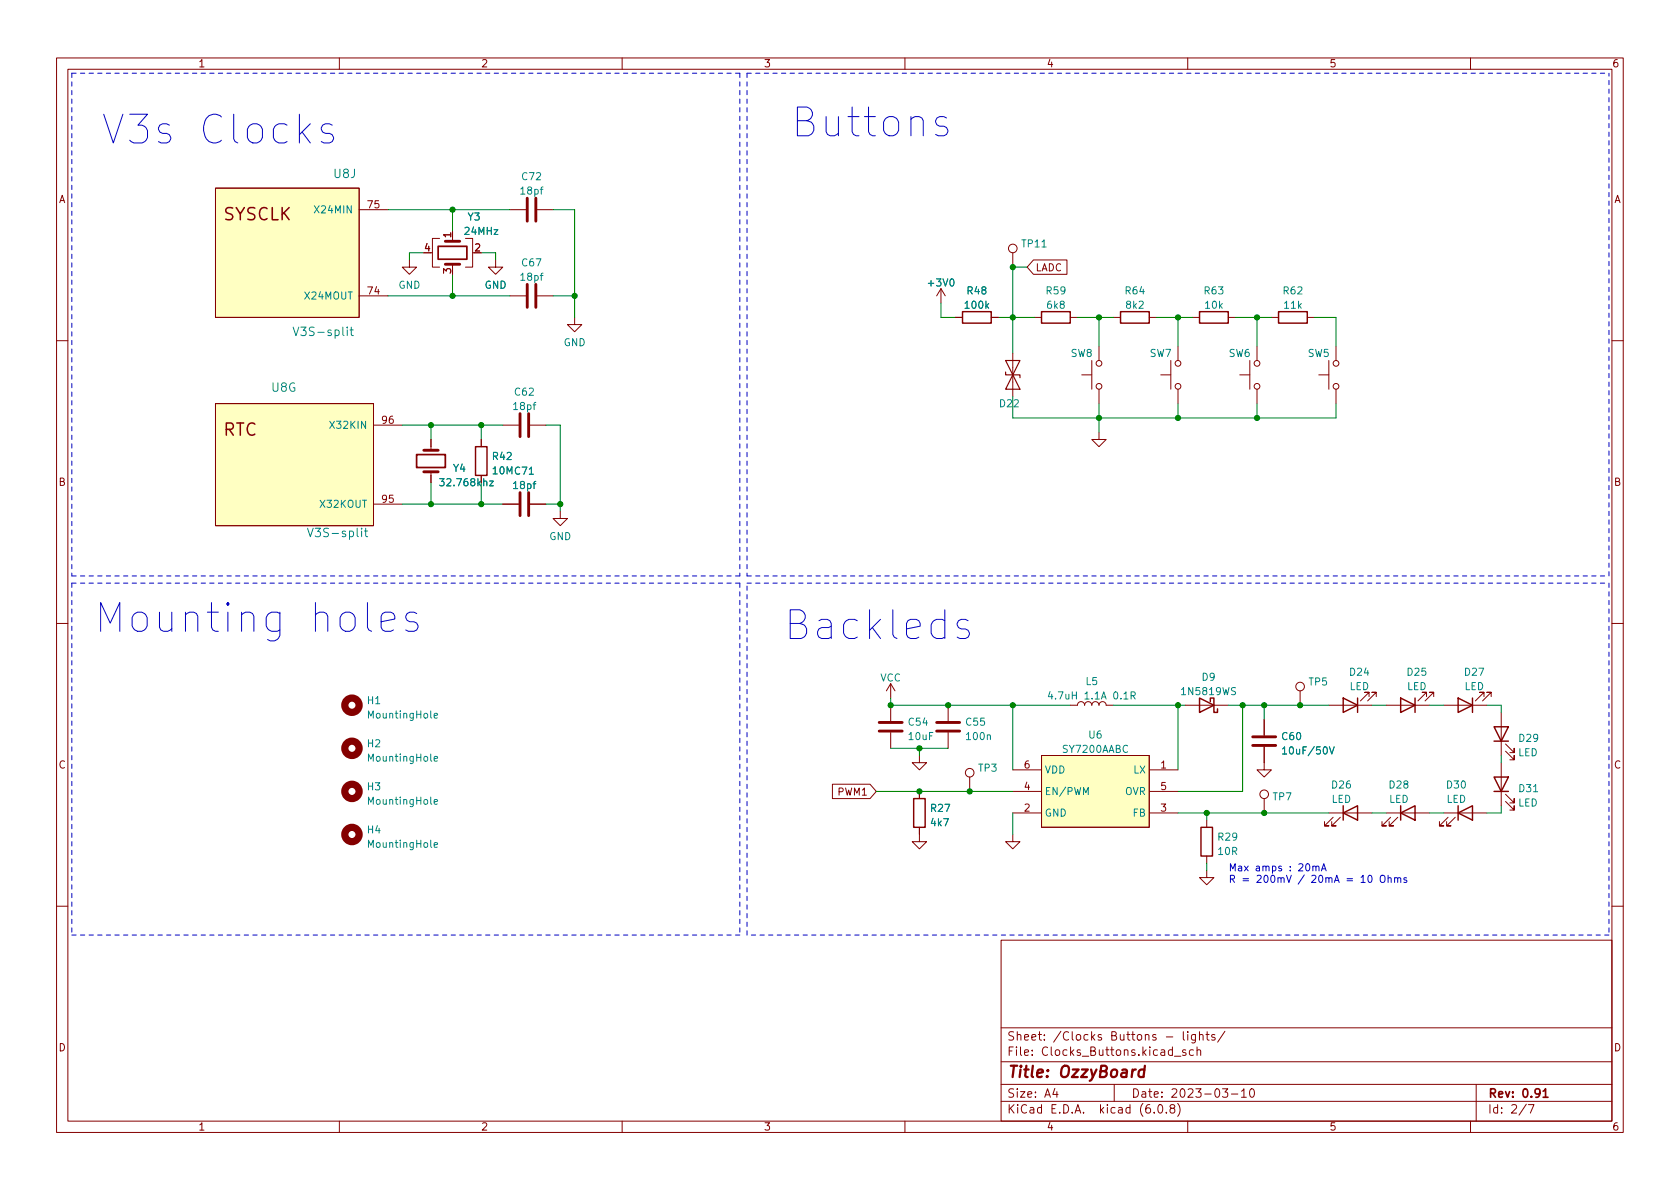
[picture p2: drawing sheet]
<svg xmlns="http://www.w3.org/2000/svg" width="297mm" height="210mm" viewBox="0 0 297 210" stroke-linecap="round" stroke-linejoin="round" font-family="sans-serif">
<g fill="none" stroke="#840000" stroke-width=".18">
<path d="M10 10.2h277v190.1h-277zM12 12.2h273v186.1h-273zM60 10.2v2M110 10.2v2M160 10.2v2M210 10.2v2M260 10.2v2M38.1 33.3h25.4v22.8h-25.4zM63.5 37.1h5.1M90.2 37.1h2.8M95 37.1h2.8M63.5 52.3h5.1"/>
<path d="M72.4 46v1.2h1.3l-1.3 1.3-1.3-1.3h1.3M77.7 42.2h-1.2v5h1.2M80 42.2v.5M80 46.7v.5M82.3 42.2h1.3v5h-1.3M87.6 46v1.2h1.3l-1.3 1.3-1.2-1.3h1.2M90.2 52.3h2.8M95 52.3h2.8M101.6 56.1v1.3h1.3l-1.3 1.3-1.3-1.3h1.3M166.4 51l-.8 1.3M166.4 51v2.6M166.4 51l.7 1.3"/>
<path d="M168.9 56.1h1.3M175.3 56.1h1.2M179.1 44.7v2.5M182.7 46h5.9v2.5h-5.9l-1.1-1.3zM182.9 56.1h1.2M189.2 56.1h1.3M196.8 56.1h1.3M203.2 56.1h1.3M210.8 56.1h1.3M217.2 56.1h1.2M224.8 56.1h1.3M231.1 56.1h1.3"/>
<path d="M10 60.2h2M38.1 71.4h27.9v21.6h-27.9zM66 75.2h5.1M76.2 77.7v1.9M85.1 77.7v1.3M88.9 75.2h2.8M93.7 75.2h2.8M179.1 62.5v7.6M191.3 66.3h1.7M193 63.7v5.1M194.3 76.4v1.3h1.3l-1.3 1.3-1.3-1.3h1.3M194.3 61.2v2.5"/>
<path d="M194.3 68.8v2.6M205.2 66.3h1.8M207 63.7v5.1M208.3 61.2v2.5M208.3 68.8v2.6M219.2 66.3h1.8M221 63.7v5.1M222.2 61.2v2.5M222.2 68.8v2.6M233.2 66.3h1.7M234.9 63.7v5.1M236.2 61.2v2.5"/>
<path d="M236.2 68.8v2.6M285 60.2h2M66 89.1h5.1M76.2 83.4v1.9M85.1 84.1v1.2M88.9 89.1h2.8M93.7 89.1h2.8M99.1 90.4v1.3h1.2l-1.2 1.3-1.3-1.3h1.3M10 110.2h2M285 110.2h2M147.2 138.7h6.6l1.1 1.2-1.1 1.3h-6.6zM157.5 120.9l-.8 1.3"/>
<path d="M157.5 120.9v2.5M157.5 124.7v2.8M157.5 129.5v2.8M157.5 120.9l.7 1.3M162.6 133.6v1.3h1.2l-1.2 1.2-1.3-1.2h1.3M162.6 139.9v1.3M167.6 124.7v2.8M167.6 129.5v2.8M171.4 137.4v2.5M179.1 136.1h5M179.1 139.9h5M184.1 133.6h19.1v12.7h-19.1z"/>
<path d="M189.2 124.7h1.3a.64 .64 0 0 1 .6-.6 .64 .64 0 0 1 .7 .6 .64 .64 0 0 1 .6-.6 .64 .64 0 0 1 .6 .6 .64 .64 0 0 1 .7-.6 .64 .64 0 0 1 .6 .6 .64 .64 0 0 1 .6-.6 .64 .64 0 0 1 .7 .6h1.2M203.2 136.1h5.1M203.2 139.9h5.1M209.5 124.7h7.7M223.5 132.1v4h1.3l-1.3 1.3-1.3-1.3h1.3M223.5 127.2v2.8M229.9 122.2v2.5M234.9 124.7h7.7M242.1 123.2v-.8h-.8h.8l-1.6 1.5M243.3 123.2v-.8h-.7h.7l-1.5 1.5M245.1 124.7h7.6M252.2 123.2v-.8h-.7h.7l-1.5 1.5"/>
<path d="M253.5 123.2v-.8h-.8h.8l-1.5 1.5M255.3 124.7h7.6M262.4 123.2v-.8h-.8h.8l-1.5 1.5M263.7 123.2v-.8h-.8h.8l-1.6 1.5M265.4 126v7.6M265.4 134.9v7.6M266.2 132.8l1.5 1.6v-.8v.8h-.7M266.2 131.6l1.5 1.5v-.8v.8h-.7M162.6 146.3v2.5h1.2l-1.2 1.3-1.3-1.3h1.3M179.1 147.6v1.2h1.2l-1.2 1.3-1.3-1.3h1.3M179.1 143.8h5M203.2 143.8h5.1"/>
<path d="M213.4 153.9v1.3h1.2l-1.2 1.3-1.3-1.3h1.3M213.4 145v1.3M213.4 151.4v1.2M223.5 141.2v2.6M234.9 143.8h7.7M235.7 144.5l-1.5 1.5h.7h-.7v-.7M237 144.5l-1.5 1.5h.7h-.7v-.7M245.1 143.8h7.6M245.9 144.5l-1.6 1.5h.8h-.8v-.7M247.1 144.5l-1.5 1.5h.8h-.8v-.7M255.3 143.8h7.6M256 144.5l-1.5 1.5h.8h-.8v-.7"/>
<path d="M257.3 144.5l-1.5 1.5h.7h-.7v-.7M266.2 141.7l1.5 1.6v-.8v.8h-.7M266.2 140.5l1.5 1.5v-.8v.8h-.7M10 160.2h2M177 166.3h108v32h-108zM285 160.2h2M60 198.3v2M110 198.3v2M160 198.3v2M177 194.8h108M177 191.8h108M177 187.8h108"/>
<path d="M177 181.8h108M186.5 192.5l-.4 1h1M186.9 193v1M197 191.8v3M204.1 196.7v.1M204.9 195.4l.2-.1a.81 .81 0 0 1 .6 .7 .81 .81 0 0 1-.3 .8h-.2a.81 .81 0 0 1-.6-.6 .81 .81 0 0 1 .3-.8zM206.2 196.7v.1M206.2 183.4h1.2M207.1 196l-.2-.3v-.2l.2-.2 .5 .1 .1 .2-.1 .2-.6 .2-.1 .3v.4l.2 .1h.5l.1-.3-.1-.4-.2-.1M207.6 186.8h1.2M208.2 195.1a1.72 1.72 0 0 1 0 2.3M209.2 182.4v1.3l.2 .2"/>
<path d="M209.6 185.7l-.3-.1-.2 .2v.3l.5 .1v.4h-.5M210 198.3v2M210 182.4v.2M210 182.9v1M211 185.7l-.4-.1-.3 .3v.4l.1 .3h.6M211.4 182.9v1.2l-.3 .3h-.4M211.4 183l-.5-.1-.3 .3v.4l.2 .3h.6M211.6 185.8l.3-.2 .3 .1 .1 .9M211.6 185.1v1.5M212.1 183.1l.2-.2 .3 .1 .1 .9M212.1 182.4v1.5M213.2 182.9h.6"/>
<path d="M213.4 182.4v1.3l.4 .2M214.8 183l-.4-.1-.2 .2 .1 .3 .5 .1v.4h-.6M216.1 192.5h1l-.5 .6 .4 .1v.7l-.2 .1h-.4l-.3-.1M216.6 182.4l-1.3 1.9M217.7 193.5h1.2M219.5 193l.4-.5v1.5M219.5 194h.9M221.1 192.7l.2-.2a.81 .81 0 0 1 .6 .7 .81 .81 0 0 1-.3 .8h-.2a.81 .81 0 0 1-.3-1.3zM260 198.3v2M261 191.8v6.5M269.9 195.3l-1.3 1.9M270.2 195.3h1l-.6 1.5"/>
<circle cx="179.1" cy="43.9" r=".76"/>
<circle cx="194.3" cy="68.3" r=".51"/>
<circle cx="194.3" cy="64.3" r=".51"/>
<circle cx="208.3" cy="68.3" r=".51"/>
<circle cx="208.3" cy="64.3" r=".51"/>
<circle cx="222.3" cy="68.3" r=".51"/>
<circle cx="222.3" cy="64.3" r=".51"/>
<circle cx="236.2" cy="68.3" r=".51"/>
<circle cx="236.2" cy="64.3" r=".51"/>
<circle cx="171.4" cy="136.6" r=".76"/>
<circle cx="229.9" cy="121.4" r=".76"/>
<circle cx="223.5" cy="140.5" r=".76"/>
</g>
<path d="M77.5 43.6h5v2.2h-5zM73.7 80.4h5v2.3h-5zM272.8 193l.5-.5v1.5M272.8 194h.9" fill="none" stroke="#840000" stroke-width=".3"/>
<path d="M202.3 189.2a.66 .66 0 0 0-1 .3v.6l.1 .3 .2 .1 .6-.1M202.4 188.5l-.2 2" fill="none" stroke="#840000" stroke-width=".4"/>
<g fill="none" stroke="#840000" stroke-width=".25">
<path d="M170.2 55.1h5.1v2h-5.1zM184.1 55.1h5.1v2h-5.1zM198.1 55.1h5.1v2h-5.1zM212.1 55.1h5.1v2h-5.1zM226.1 55.1h5v2h-5zM84.1 79h2v5.1h-2zM212.1 123.4l2.5 1.3-2.5 1.3zM214 124.1v-.7h.6v2.6h.7v-.7M237.5 123.4l2.5 1.3-2.5 1.3zM240 123.4v2.6M247.6 123.4l2.6 1.3-2.6 1.3zM250.2 123.4v2.6"/>
<path d="M257.8 123.4l2.5 1.3-2.5 1.3zM260.3 123.4v2.6M264.2 128.5h2.5l-1.3 2.6zM264.2 137.4h2.5l-1.3 2.5zM264.2 131.1h2.5M264.2 139.9h2.5M161.5 141.2h2.1v5.1h-2.1zM212.3 146.3h2.1v5.1h-2.1zM237.5 143.8l2.5-1.3v2.5zM237.5 142.5v2.5M247.6 143.8l2.6-1.3v2.5zM247.6 142.5v2.5"/>
<path d="M257.8 143.8l2.5-1.3v2.5zM257.8 142.5v2.5"/>
</g>
<path d="M177.8 63.7h2.5l-1.2 2.6zM177.8 65.8v.5h2.5v.5M179.1 66.3l1.2 2.5h-2.5z" fill="none" stroke="#840000" stroke-width=".2"/>
<g fill="none" stroke="#840000" stroke-width=".51">
<path d="M93.2 35v4.1M94.7 35v4.1M78.7 42.7h2.6M78.7 46.7h2.6M93.2 50.3v4.1M94.7 50.3v4.1M74.9 79.6h2.6M91.9 73.1v4.1M93.5 73.1v4.1M74.9 83.4h2.6M91.9 87.1v4.1M93.5 87.1v4.1"/>
<path d="M155.4 129.3h4.1M155.4 127.8h4.1M165.6 129.3h4.1M165.6 127.8h4.1M221.5 131.8h4.1M221.5 130.3h4.1"/>
</g>
<g fill="none" stroke="#008484" stroke-width=".18">
<path d="M51.8 57.8l.5 1.5 .5-1.5M61.9 58.3h.6M62.1 57.8v1.3l.4 .2M54.4 93.4l.5 1.5 .5-1.5M64.4 93.9h.6M64.6 93.4v1.3l.4 .2M77.7 84.6h.8l-.4 .5 .4 .1v.6l-.2 .1-.6-.1M86.6 85.1h.6l-.6 .8h.6M76.8 134.2l.6-.1-.1-.3h-.4l-.1 .1v.6h.5M76.8 126.6l.6-.2-.1-.2-.4-.1-.1 .2v.6h.5M185.7 122.3l-.3 .9h.7M200 123l.6-.1 .1-.1v-.3l-.7-.2v1.3"/>
<path d="M200.3 123l.4 .6M226.8 132.4l.3-.3v1.2M226.8 133.3h.7M235 132.1l.5 1.2 .4-1.2M76.8 149.4l.6-.1-.1-.2-.4-.1-.1 .2v.6h.5M76.8 141.8l.6-.1-.1-.3h-.4l-.1 .2v.6h.5"/>
</g>
<g fill="none" stroke="#840000" stroke-width="1.3">
<circle cx="62.2" cy="124.7" r="1.27"/>
<circle cx="62.2" cy="132.3" r="1.27"/>
<circle cx="62.2" cy="139.9" r="1.27"/>
<circle cx="62.2" cy="147.6" r="1.27"/>
</g>
<g fill="#ffffc2" stroke="#ffffc2" stroke-width=".18">
<path d="M38.1 71.4h27.9v21.6h-27.9z"/>
<path d="M38.1 33.3h25.4v22.8h-25.4z"/>
<path d="M184.1 133.6h19.1v12.7h-19.1z"/>
</g>
<g fill="none" stroke="#0000c2" stroke-width=".18">
<path d="M58.7 22.1l-.4-.2h-.8l-.5 .2-.2 .5 .2 .7 .5 .3h.8l.4 .2 .3 .5-.3 .7-.4 .3h-1l-.5-.3M167.4 20.9l-.5-.3h-.8l-.4 .3-.3 .4 .3 .8 .4 .2h.8l.5 .3 .2 .4-.2 .8-.5 .2h-1l-.5-.2M67.4 109.9l2.4-.4v-.5l-.2-.5-.5-.2h-1l-.5 .2-.2 .5v1.9l.2 .5 .5 .2h1l.5-.2M73.7 108.5l-.5-.2h-.7l-.5 .2-.3 .5 .3 .7 .5 .2h.7l.5 .3 .2 .5-.2 .7-.5 .2h-1l-.5-.2M171.2 109.8l-.5-.3h-.7l-.5 .3-.3 .4 .3 .8 .5 .2h.7l.5 .3 .2 .4-.2 .8-.5 .2h-1l-.5-.2M232.1 153.3l.2-.1h.3l.1 .8M232.1 153.2v.8M232.7 153.3l.1-.1h.4v.8M233.6 154l.5-1.3 .4 1.3M233.8 153.6h.6M242 154.8h.2a.68 .68 0 0 1 .4 .6 .68 .68 0 0 1-.4 .6 .84 .84 0 0 1-.2-1.2zM244.1 155l.2-.2a.43 .43 0 0 1 .6 .4v.4a.42 .42 0 0 1-.4 .5 .42 .42 0 0 1-.5-.5z"/>
<path d="M245.4 155.3l.2-.1 .3 .1 .1 .7M245.4 154.8v1.2M246.6 155.3l.2-.1 .3 .1v.7M246.6 155.2v.8M247.1 155.4l.2-.2 .3 .1 .1 .7M248.7 155.3l-.3-.1-.2 .2 .1 .2 .4 .1v.3h-.5"/>
</g>
<g fill="none" stroke="#0000c2" stroke-width=".18" stroke-dasharray=".8 .8">
<path d="M12.7 12.9h118.1M12.7 12.9v88.9M130.8 12.9v88.9M132.1 12.9v88.9M132.1 12.9h152.4M12.7 103.1v62.2M12.7 103.1h118.1M130.8 101.8h-118.1M130.8 103.1v62.2M132.1 101.8h152.4M132.1 103.1h152.4M284.5 103.1v62.2"/>
<path d="M284.5 101.8v-88.9M130.8 165.3h-118.1M132.1 165.3v-62.2M284.5 165.3h-152.4"/>
</g>
<g fill="none" stroke="#008400" stroke-width=".18">
<path d="M68.6 37.1h21.6M80 37.1v3.8M97.8 37.1h3.8v19M68.6 52.3h21.6M74.9 44.7h-2.5v1.3M80 48.5v3.8M85.1 44.7h2.5v1.3M97.8 52.3h3.8M166.4 53.6v2.5h2.5M176.5 56.1h6.4M181.6 47.2h-2.5v15.3M190.5 56.1h6.3"/>
<path d="M194.3 56.1v5.1M204.5 56.1h6.3M208.3 56.1v5.1M218.4 56.1h6.4M222.2 56.1v5.1M232.4 56.1h3.8v5.1M71.1 75.2h17.8M76.2 75.2v2.5M85.1 75.2v2.5M96.5 75.2h2.6v15.2M179.1 70.1v3.8h57.1v-2.5M194.3 71.4v5"/>
<path d="M208.3 71.4v2.5M222.2 71.4v2.5M71.1 89.1h17.8M76.2 85.3v3.8M85.1 85.3v3.8M96.5 89.1h2.6M154.9 139.9h24.2M157.5 123.4v1.3h31.7M157.5 132.3h10.1M162.6 132.3v1.3M179.1 124.7v11.4M196.8 124.7h12.7"/>
<path d="M208.3 124.7v11.4M217.2 124.7h17.7M219.7 124.7v15.2h-11.4M223.5 124.7v2.5M242.6 124.7h2.5M252.7 124.7h2.6M262.9 124.7h2.5v1.3M265.4 133.6v1.3M179.1 143.8v3.8M208.3 143.8h26.6M213.4 143.8v1.2M213.4 152.6v1.3"/>
<path d="M242.6 143.8h2.5M252.7 143.8h2.6M265.4 142.5v1.3h-2.5"/>
</g>
<g fill="#008400" stroke="#008400" stroke-width=".18">
<circle cx="194.3" cy="56.1" r=".46"/>
<circle cx="179.1" cy="56.1" r=".46"/>
<circle cx="157.5" cy="124.7" r=".46"/>
<circle cx="162.6" cy="139.9" r=".46"/>
<circle cx="162.6" cy="132.3" r=".46"/>
<circle cx="80" cy="52.3" r=".46"/>
<circle cx="101.6" cy="52.3" r=".46"/>
<circle cx="85.1" cy="75.2" r=".46"/>
<circle cx="99.1" cy="89.1" r=".46"/>
<circle cx="85.1" cy="89.1" r=".46"/>
<circle cx="179.1" cy="47.2" r=".46"/>
<circle cx="223.5" cy="143.8" r=".46"/>
<circle cx="213.4" cy="143.8" r=".46"/>
<circle cx="223.5" cy="124.7" r=".46"/>
<circle cx="208.3" cy="73.9" r=".46"/>
<circle cx="194.3" cy="73.9" r=".46"/>
<circle cx="222.2" cy="56.1" r=".46"/>
<circle cx="208.3" cy="56.1" r=".46"/>
<circle cx="222.2" cy="73.9" r=".46"/>
<circle cx="229.9" cy="124.7" r=".46"/>
<circle cx="219.7" cy="124.7" r=".46"/>
<circle cx="208.3" cy="124.7" r=".46"/>
<circle cx="80" cy="37.1" r=".46"/>
<circle cx="76.2" cy="75.2" r=".46"/>
<circle cx="76.2" cy="89.1" r=".46"/>
<circle cx="167.6" cy="124.7" r=".46"/>
<circle cx="171.4" cy="139.9" r=".46"/>
<circle cx="179.1" cy="124.7" r=".46"/>
</g>
<g font-size="7.1" fill="#0000c2">
<text x="17.8" y="25.5">V3s Clocks</text>
<text x="139.7" y="24.3">Buttons</text>
<text x="16.5" y="111.9">Mounting holes</text>
<text x="138.4" y="113.2">Backleds</text>
</g>
<g font-size="3" fill="#840000">
<text x="39.4" y="39">SYSCLK</text>
<text x="39.4" y="77.1">RTC</text>
</g>
<text font-size="2.8" fill="#840000" x="178" y="190.6">Title: OzzyBoard</text>
<g font-size="2.1" fill="#008484">
<text x="59" y="31.5">U8J</text>
<text x="52.7" y="59.4">V3S-split</text>
<text x="48" y="69.3">U8G</text>
<text x="55.2" y="95">V3S-split</text>
</g>
<g font-size="2.1" fill="#840000">
<text x="178" y="184">Sheet: /Clocks Buttons - lights/</text>
<text x="178" y="186.7">File: Clocks_Buttons.kicad_sch</text>
<text x="178" y="196.9">KiCad E.D.A. kicad (6.0.8)</text>
<text x="178" y="194.1">Size: A4</text>
<text x="200" y="194.1">Date: 2023-03-10</text>
<text x="263" y="194.1">Rev: 0.91</text>
<text x="263" y="196.9">Id: 2/7</text>
</g>
<g font-size="1.8" fill="#840000">
<text x="35" y="11.9">1</text>
<text x="85" y="11.9">2</text>
<text x="135" y="11.9">3</text>
<text x="185" y="11.9">4</text>
<text x="235" y="11.9">5</text>
<text x="285" y="11.9">6</text>
<text x="10.3" y="35.9">A</text>
<text x="285.3" y="35.9">A</text>
<text x="65.1" y="36.8">75</text>
<text x="75.1" y="44.4">4</text>
<text x="79.8" y="42" transform="rotate(-90 79.8 42)">1</text>
<text x="84" y="44.4">2</text>
<text x="183" y="48">LADC</text>
<text x="65.1" y="52.1">74</text>
<text x="79.8" y="48.4" transform="rotate(-90 79.8 48.4)">3</text>
<text x="67.6" y="74.9">96</text>
<text x="10.3" y="85.9">B</text>
<text x="67.6" y="88.9">95</text>
<text x="285.3" y="85.9">B</text>
<text x="10.3" y="135.9">C</text>
<text x="181.1" y="135.9">6</text>
<text x="205.2" y="135.9">1</text>
<text x="285.3" y="135.9">C</text>
<text x="148.2" y="140.7">PWM1</text>
<text x="181.1" y="143.5">2</text>
<text x="181.1" y="139.7">4</text>
<text x="205.2" y="143.5">3</text>
<text x="205.2" y="139.7">5</text>
<text x="10.3" y="185.9">D</text>
<text x="285.3" y="185.9">D</text>
<text x="35" y="199.9">1</text>
<text x="85" y="199.9">2</text>
<text x="135" y="199.9">3</text>
<text x="185" y="199.9">4</text>
<text x="235" y="199.9">5</text>
<text x="285" y="199.9">6</text>
</g>
<g font-size="1.8" fill="#008484">
<text x="92.2" y="34.4">18pf</text>
<text x="92.4" y="31.9">C72</text>
<text x="56.1" y="37.7">X24MIN</text>
<text x="82.3" y="41.5">24MHz</text>
<text x="82.7" y="39">Y3</text>
<text x="92.4" y="47.1">C67</text>
<text x="180.8" y="43.7">TP11</text>
<text x="54.1" y="53">X24MOUT</text>
<text x="70.4" y="51">GND</text>
<text x="85.7" y="51">GND</text>
<text x="92.2" y="49.6">18pf</text>
<text x="164.3" y="50.6">+3V0</text>
<text x="171.1" y="52">R48</text>
<text x="185.1" y="52">R59</text>
<text x="199" y="52">R64</text>
<text x="213" y="52">R63</text>
<text x="227" y="52">R62</text>
<text x="170.8" y="54.6">100k</text>
<text x="185.2" y="54.6">6k8</text>
<text x="199.2" y="54.6">8k2</text>
<text x="213.2" y="54.6">10k</text>
<text x="227.1" y="54.6">11k</text>
<text x="99.6" y="61.2">GND</text>
<text x="189.3" y="63.1">SW8</text>
<text x="203.3" y="63.1">SW7</text>
<text x="217.3" y="63.1">SW6</text>
<text x="231.2" y="63.1">SW5</text>
<text x="91.1" y="70">C62</text>
<text x="58.8" y="75.8">X32KIN</text>
<text x="90.9" y="72.5">18pf</text>
<text x="176.8" y="72">D22</text>
<text x="80.2" y="83.4">Y4</text>
<text x="87.2" y="83.9">10M C71</text>
<text x="87.2" y="81.3">R42</text>
<text x="56.9" y="89.8">X32KOUT</text>
<text x="78.3" y="86">32.768khz</text>
<text x="90.9" y="86.5">18pf</text>
<text x="97.1" y="95.5">GND</text>
<text x="238.7" y="119.5">D24</text>
<text x="248.9" y="119.5">D25</text>
<text x="259" y="119.5">D27</text>
<text x="65" y="124.5">H1</text>
<text x="155.6" y="120.5">VCC</text>
<text x="186.4" y="123.7">4.7uH 1.1A 0.1R</text>
<text x="192" y="121.1">L5</text>
<text x="209.2" y="122.9">1N5819WS</text>
<text x="212.5" y="120.4">D9</text>
<text x="231.4" y="121.2">TP5</text>
<text x="238.6" y="122">LED</text>
<text x="248.7" y="122">LED</text>
<text x="258.9" y="122">LED</text>
<text x="65.3" y="127">MountingHole</text>
<text x="160.7" y="128.3">C54</text>
<text x="160.7" y="130.9">10uF</text>
<text x="170.9" y="128.3">C55</text>
<text x="171" y="130.9">100n</text>
<text x="192.5" y="130.6">U6</text>
<text x="226.7" y="130.9">C60</text>
<text x="268.7" y="131.2">D29</text>
<text x="65" y="132.1">H2</text>
<text x="65.3" y="134.7">MountingHole</text>
<text x="173" y="136.4">TP3</text>
<text x="184.7" y="136.8">VDD</text>
<text x="188" y="133.1">SY7200AABC</text>
<text x="200.4" y="136.8">LX</text>
<text x="227.4" y="133.4">10uF/50V</text>
<text x="268.4" y="133.7">LED</text>
<text x="65" y="139.7">H3</text>
<text x="65.3" y="142.3">MountingHole</text>
<text x="164.6" y="143.6">R27</text>
<text x="184.7" y="140.6">EN/PWM</text>
<text x="198.9" y="140.6">OVR</text>
<text x="225.1" y="141.5">TP7</text>
<text x="235.4" y="142">LED</text>
<text x="235.6" y="139.4">D26</text>
<text x="245.6" y="142">LED</text>
<text x="245.7" y="139.4">D28</text>
<text x="255.7" y="142">LED</text>
<text x="255.9" y="139.4">D30</text>
<text x="268.4" y="142.6">LED</text>
<text x="268.7" y="140.1">D31</text>
<text x="65" y="147.4">H4</text>
<text x="65.3" y="149.9">MountingHole</text>
<text x="164.7" y="146.1">4k7</text>
<text x="184.7" y="144.4">GND</text>
<text x="200.3" y="144.4">FB</text>
<text x="215.4" y="148.6">R29</text>
<text x="215.4" y="151.2">10R</text>
</g>
<g font-size="1.8" fill="#0000c2">
<text x="217.2" y="154.1">Max amps : 20mA</text>
<text x="217.2" y="156.1">R = 200mV / 20mA = 10 Ohms</text>
</g>
</svg>
